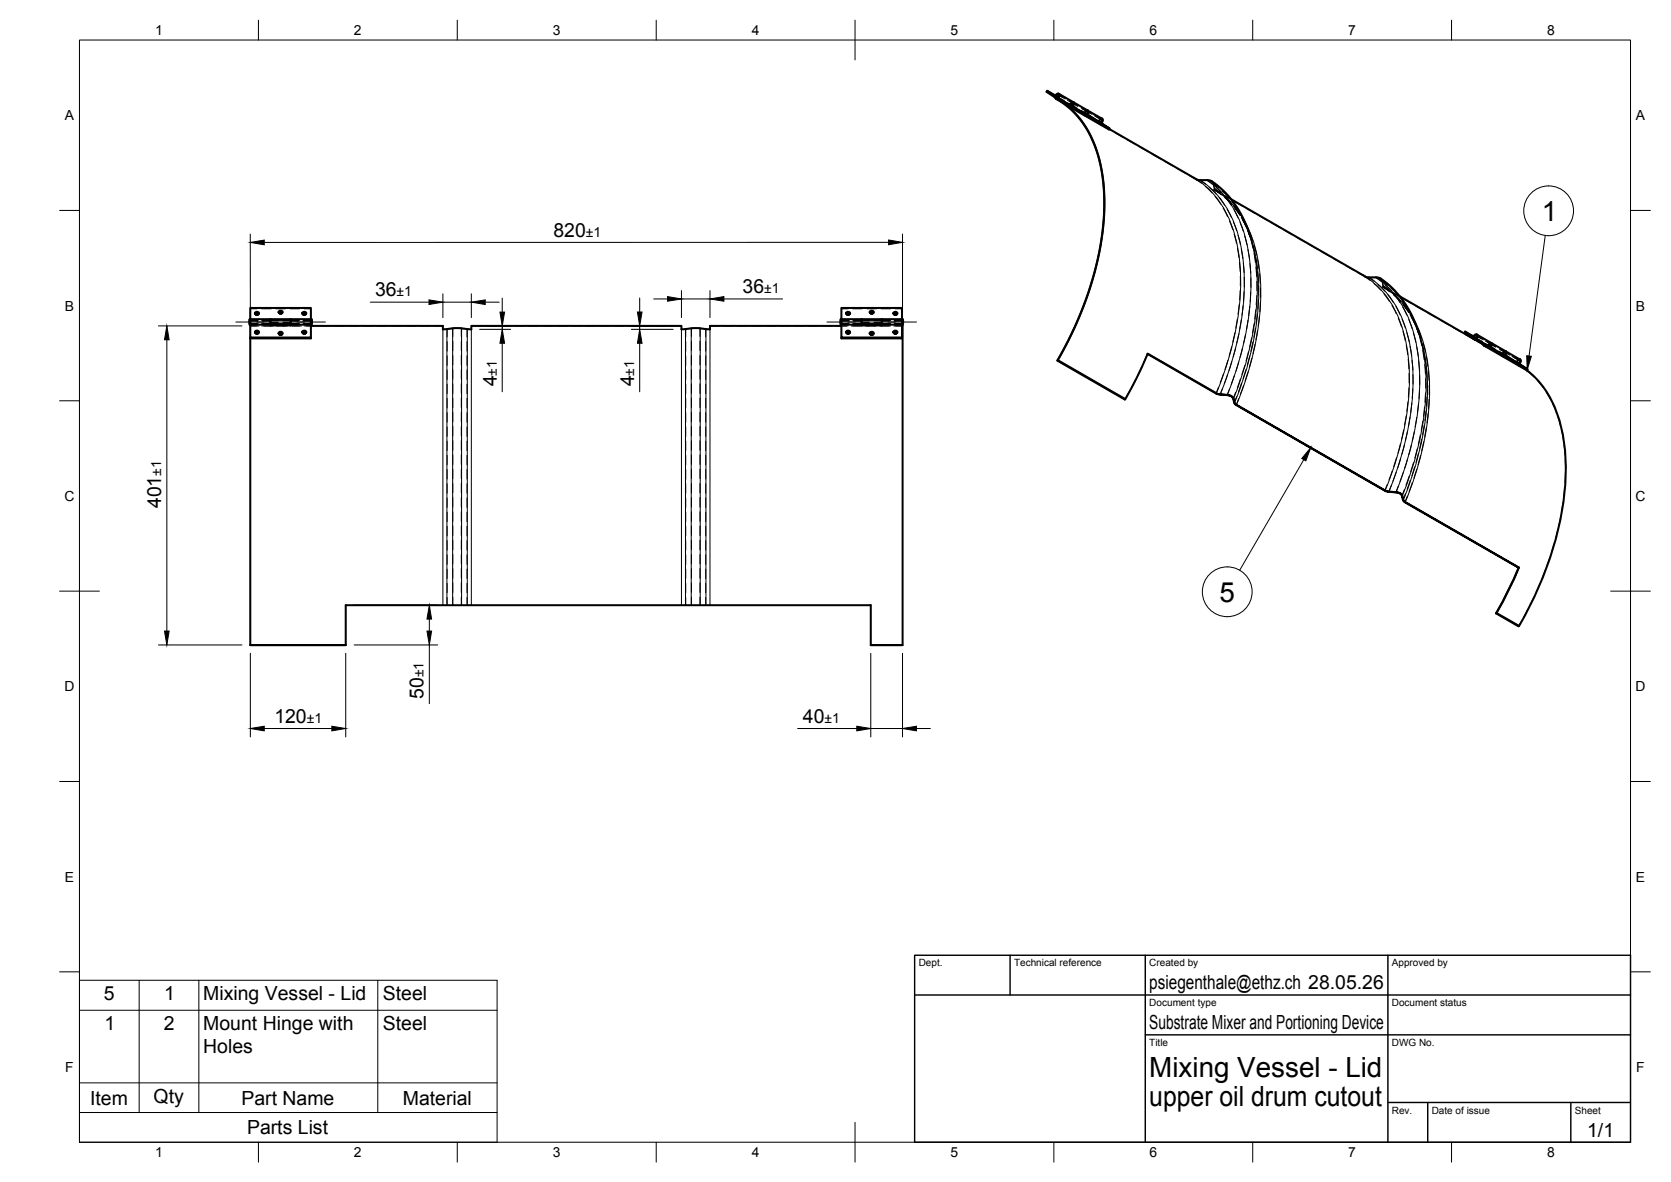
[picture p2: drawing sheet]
<svg xmlns="http://www.w3.org/2000/svg" width="420mm" height="297mm" viewBox="0 0 420 297" stroke-linecap="round" stroke-linejoin="round" font-family="sans-serif">
<g fill="none" stroke="#000" stroke-width=".25">
<path d="M20 10.1h390v276.9h-390zM65 5.1v5M115 5.1v5M165 5.1v5M215 5.1v10M265 5.1v5M315 5.1v5M365 5.1v5M263.1 23.1l1.8 1v-.3M264.9 24.2l.7 .4zM265 24l.6 .4zM265.3 24.5l1.2 .7"/>
<path d="M265.3 24.2h.1M265.4 24.2l1.3 .7M265.4 24.2l-.1 .1M265.4 24.1l.4 .3-.4-.3M265.4 24l2.3 1.3M265.8 24.8l1.3 .8M265.8 23.9a.28 .28 0 0 1 .4 .1 .28 .28 0 0 1-.2 .4 .27 .27 0 0 1-.4 0 .27 .27 0 0 1 .2-.4zM265.8 23.9a.34 .34 0 0 1 .4 .4 .34 .34 0 0 1-.5 .3l-.1-.3zM265.8 24.4l-.2 .2M266 24.7l2 1.2M266 25l1.9 1.2M266 25h.1"/>
<path d="M266 25l1.3 .7M266.3 23.6a.83 .83 0 0 0-.8 1.2M267 25.3l-1.3-.7 1.8 1M267 25.7l-1.1-.7 1.1 .7M267.4 24.6l-1.3-.7 1.8 1M267.6 25.8l2.7 1.6M267.7 25.5l1.3 .8M267.9 26.3l.7 .4zM268 26.2l.7 .4zM268 26.2l-.1 .1M268 25.9l3.1 1.8M268 26.3l2.1 1.2"/>
<path d="M268.1 25.9l-.1 .3M268.1 26l.7 .4zM268.1 26.2l2.3 1.3M268.4 25.2l1.3 .7M268.5 26.2l2.1 1.2-1.3-.8M268.7 26.6l-.1 .1M268.7 25.9l2.1 1.2M268.9 26.4l.7 .4zM268.9 25.5l2.1 1.2M268.9 26.4l-.2 .2M268.9 26.1l.9 .6zM268.9 26.1v.3"/>
<path d="M269 26.3h.1M269 26.3l-.2 .2M269 26.3l.6 .4zM269 26.7a.34 .34 0 0 0 .3 .2 .34 .34 0 0 0 .4-.2M269 26.3l.4-.5 .5-.1a.73 .73 0 0 0-.8 .4 .73 .73 0 0 0 .2 .8l.3 .1M269 26.3l1.3 .8M269.1 26.9l1.3 .7M269.4 26a.28 .28 0 0 1 .4 .1 .28 .28 0 0 1-.2 .4 .27 .27 0 0 1-.4 0 .27 .27 0 0 1 .1-.4zM269.5 26a.35 .35 0 0 1 .3 .4 .35 .35 0 0 1-.5 .2l-.1-.3zM269.6 27l1.2 .8M269.6 26.7v.1M269.7 26.8l-.1 .2"/>
<path d="M269.8 26.7h-.2M271.1 28.1l2.1 1.1M271.3 28l1.3 .7M271.3 27.7l1.3 .7 .4-.6 .4-.1a.72 .72 0 0 0-.7 .5 .72 .72 0 0 0 .2 .8h.1M271.4 28.1l2.1 1.2M271.4 28.2l2.6 1.5M271.8 27.7l4.3 2.7M271.9 28.4l1.3 .7M272.4 28.8l.6 .5zM272.4 28.8l.7 .4zM272.4 28.8h.1M272.5 28.5l-.1 .3"/>
<path d="M272.5 28.6l.7 .4zM272.6 28.3v.1M272.6 28.3l1.2 .8M272.6 28.3l-.2 .3M272.6 28.7a.34 .34 0 0 0 .3 .3 .34 .34 0 0 0 .3-.2M272.6 28.7l-.2-.1 1.3 .7M272.9 28.7l1.3 .7M272.9 28.1a.27 .27 0 0 1 .5 0 .27 .27 0 0 1-.2 .4 .28 .28 0 0 1-.4 .1 .28 .28 0 0 1 .1-.5zM273 29l1.3 .7M273 29l.2 .1M273.3 29l.7 .4zM273.3 28.8l-.1 .3"/>
<path d="M273.3 28.7l.9 .5zM273.3 28.7l-.3 .6M273.4 28.9l.6 .4zM273.7 29.1l-2.1-1.2 2.3 1.4M273.9 29.3l2.1 1.4-1.3-.8M274.1 28.5l-2.1-1.2 2.6 1.4M274.1 29l-.2 .3M274.2 29.8l2.1 1.2M274.2 29.2l-.2 .2M274.5 29.9l4.3 2.6M274.7 29.7l1.8 1.1-.1 .3M274.9 29.7l1.2 .7"/>
<path d="M275 30.3l1.3 .7M275.1 29l1.8 1.1M275.3 30.3l1.3 .7a.5 .5 0 0 1-.5-.4 .5 .5 0 0 1 .3-.5l.6-.3a.74 .74 0 0 0-.7 .4 .74 .74 0 0 0 .2 .9l.3-.2M276.1 30.4l-.1 .3M276.3 31l.1 .1M276.4 31.1l.7 .4zM276.4 31l.7 .4zM276.4 31v.1M276.5 30.9l.7 .4zM276.6 30.1a.29 .29 0 0 1 .4 .2 .29 .29 0 0 1-.2 .4 .28 .28 0 0 1-.5-.1 .28 .28 0 0 1 .3-.4zM276.6 30.1a.34 .34 0 0 1 .4 .4 .34 .34 0 0 1-.5 .3l-.1-.2zM277.1 31.4v.1"/>
<path d="M277.1 29.9a.74 .74 0 0 0-.7 .4 .74 .74 0 0 0 .2 .8l.3-.2M277.2 31.3l-.1 .2M277.3 31.6l2.1 1.2M277.3 31.3h-.1M277.6 31.7l1.3 .7M280.4 33.4l2.1 1.2M283.5 35.2l2.1 1.2M286.6 37l2.1 1.1M289.7 38.8l2.1 1.1M15 52.9h5M62.9 58.8v21M226.9 58.8v21"/>
<path d="M292.8 40.5l2.1 1.2M295.9 42.3l2.1 1.2M299 44.1l1.1 .7M300.2 44.7l-.1 .1a21.1 21.1 0 0 1 9.8 12.5 50.8 50.8 0 0 1 .5 27.1 84.9 84.9 0 0 1-4.5 14.4M301.8 45.3l1.3 1M301.8 45.3a24.7 24.7 0 0 1 10.2 16.5 62.4 62.4 0 0 1-3 31.4l-2.2 5.9M302.1 46.1l-1.4-1 .7 .2h2.4l.7 .2 .5 .6 .4 1.5 .5 .4M303 46.8l1.7 1.7M303.5 45.3l1.4 1M303.6 45.3a25.3 25.3 0 0 1 10.1 16.6 63.1 63.1 0 0 1-3 31.5l-2.1 5.8M304 47.1l1.8 1.6M304.6 45.6l1.1 .8"/>
<path d="M304.7 45.6l.4 .6M305 46.2l1.4 1M305.1 46.2l1.4 1M305.1 46.2l.3 1.2M305.2 47.7l2 1.3M305.3 47.6l1 .7M305.3 47.6l1.6 .9M305.3 47.6l.6 .4M305.3 47.4l1.4 1M305.4 47.4l1.5 1M305.4 47.4l.5 .6M305.5 49.4l1.4 1.9"/>
<path d="M305.8 48l1.2 .9M305.8 47.1l1.7 1.7M305.8 47.9l1.3 .9M305.9 48l2.2 1.6M306.5 49.6l1.4 2M306.6 47.2l1.8 1.6M307.3 48l1.7 1.7M307.4 48.9l2 1.2M307.4 48l1.7 1.7M307.6 52.3l1.1 2.1M307.6 49.1l1.7 1.7M307.8 49.1l1.7 1.7"/>
<path d="M307.9 49.6l1.7 1.7M307.9 49.1l1.7 1M308 49.6l1.7 1.7M308.1 49.7l1.7 1.7M308.3 49.7l1.3 2M308.5 52.6l1.1 2.1M309 50.4l1.6 1.8M309.1 55.5l.9 2.2M309.1 49.7l1.5 1.9M309.8 50.6l1.3 1.9M309.9 50.6l1.4 1.9M310.1 51.7l1.4 1.9"/>
<path d="M310.1 55.8l.9 2.2M310.2 51.7l1.4 1.9M310.2 52.7l1.1 2.1M310.3 58.9l.6 2.3M310.4 52.2l1.4 1.9M310.5 50.7l2 1.2M310.5 52.2l1.4 1.9M310.6 52.3l1.4 1.9M311.2 52.6l1.2 2.1M311.3 59.1l.6 2.4M311.4 53.1l1.5 2.4M311.7 53.5l1.1 2.2"/>
<path d="M311.8 55.9l.8 2.2M311.9 53.5l1 2.2M312.1 54.6l1.1 2.1M312.2 54.7l1.1 2.1 .8 2.2M312.4 55.1l1 2.2M312.5 55.1l1 2.1M312.6 55.2l1.1 2.1M312.9 55.8l1.4 3.7-.4-1.1M312.9 55.5a39.9 39.9 0 0 1 3.9 22.7 78.9 78.9 0 0 1-5.9 23.5M313 59.3l.5 2.3M313.4 56.7a46.9 46.9 0 0 1 1.9 25.2 84.1 84.1 0 0 1-5.1 18.2M313.6 52.5l2 1.2"/>
<path d="M313.7 57.8l.8 2.3M313.8 57.9l.6 1.6M314 58.3l.4 1.2M314.2 58.4l.8 2.2M314.4 59.5a52.1 52.1 0 0 1 .4 28l-1.8 6.8-2.6 6.9M316.7 54.3l2 1.1M319.7 56l2.1 1.2M322.9 57.8l2 1.2M325.9 59.6l2.1 1.2M388.5 59.2l-4 30.3M410 52.9h5M62.9 77.6h1.7"/>
<path d="M64.2 78.9a.38 .38 0 0 0 .4 .4 .38 .38 0 0 0 .4-.4M64.2 78.9v.1M64.8 79.1h-.3M64.8 79.1h-.1M65 78.9v.1M65.8 77.6h2.4M69.4 77.6h2.3M70.2 78.7v-.1a.38 .38 0 0 0 .3 .3 .38 .38 0 0 0 .4-.3v.1M70.4 78.8h.3M72.9 77.6h2.4M76.1 78.9a.38 .38 0 0 0 .4 .4 .38 .38 0 0 0 .4-.4M76.1 78.9v.1"/>
<path d="M76.5 77.6h1.7M76.6 79.1h-.3M76.7 79.1h-.1M76.9 78.9v.1M93.1 75.9h14.8M111.4 73.8v6M111.4 75.9h7.1M118.5 73.8v6M122 75.9h3.5M126.3 74.9v3.5M160.8 74.9v3.5M164.4 75.1h3.5"/>
<path d="M171.3 73v6.8M171.3 75.1h7.2M178.5 73v6.8M182 75.1h14.8M211.6 77.6h1.6M212.9 78.9a.38 .38 0 0 0 .3 .4 .38 .38 0 0 0 .4-.4M212.9 78.9v.1M213 79.1h.1M213.1 79.1h.3M213.6 78.9v.1M214.4 77.6h2.4M218 77.6h2.4"/>
<path d="M218.8 78.7v-.1a.38 .38 0 0 0 .4 .3 .38 .38 0 0 0 .4-.3v.1M219 78.8h.4M221.6 77.6h2.3M223.4 60.9h-157M224.7 78.9a.38 .38 0 0 0 .4 .4 .38 .38 0 0 0 .4-.4M224.7 78.9v.1M224.9 79.1h.1M225 79.1h.3M225.1 77.6h1.7M225.5 78.9v.1M311.1 62.3l.4 2.4M311.6 76.6l-.3 2.3"/>
<path d="M311.7 65.9l.1 2.3M311.8 73l-.1 2.4M311.9 69.5v2.3M312.1 62.6l.4 2.4M312.6 76.9l-.3 2.3M312.6 66.2l.2 2.3M312.8 73.3l-.1 2.4M312.8 69.7v2.4M313.8 62.7l.4 2.4M314.2 77l-.2 2.3M314.3 66.3l.2 2.3M314.5 73.4l-.2 2.4"/>
<path d="M314.5 60.1l.6 2.3M314.5 69.8v2.4M314.9 61.2l.5 2.3M315.3 63.6l.4 2.4M315.4 61.8l.6 2.3M315.7 64.7l.3 2.3M315.8 77.8l-.3 2.4M315.8 67.1l.2 2.4M316 74.3l-.1 2.4M316 70.7v2.4M316.1 78.9l-.3 2.4M316.2 68.2l.2 2.4"/>
<path d="M316.2 65.3l.4 2.3M316.4 75.3l-.2 2.4M316.4 71.8v2.4M316.7 79.5l-.3 2.4M316.7 68.8l.2 2.4M316.9 75.9l-.1 2.4M316.9 72.4v2.3M329 61.4l2.1 1.2M332.1 63.2l2.1 1.2M335.2 65l2.1 1.2M338.3 66.7l2.1 1.2M341.4 68.5l1.2 .7"/>
<path d="M342.6 69.1l1.9 1.4M343.2 69.5l.7 .3h2.5l.6 .2 .5 .6 .3 1.5 1.8 1.3M343.3 69.5a24.5 24.5 0 0 1 10.2 16.4 62.1 62.1 0 0 1-3 31.5l-2.2 5.8M344.2 69.8l1.3 .9M344.2 69.7a24.7 24.7 0 0 1 10.2 16.5 62.4 62.4 0 0 1-3 31.4l-2.2 5.9M345.5 71.3l1.7 1.6M345.9 69.8l1.4 1M346 69.7a25.3 25.3 0 0 1 10.1 16.7 63.1 63.1 0 0 1-2.9 31.4l-2.2 5.9M346.5 71.5l1.7 1.7M347 70l1.1 .8M347.1 70l.5 .6M347.5 70.6l1.3 1.1"/>
<path d="M347.6 70.6l1.4 1M347.6 70.6l.2 1.2M347.6 72.1l1.2 .6M347.7 72l.6 .4M347.7 72l1.6 1M347.7 71.8l1.4 1M347.8 71.8l1.5 1M347.8 71.8l.5 .6M348 73.8l1.4 1.9M348.2 72.4l1.2 .9M348.2 71.6l1.7 1.6M348.3 72.4l1.2 .8"/>
<path d="M348.3 72.4l2.3 1.7M349 74.1l1.4 1.9M349.1 71.6l1.7 1.6M349.8 72.4l1.6 1.7M349.8 73.3l2.1 1.2M349.9 72.4l1.6 1.7M350 76.7l1.1 2.2M350 73.5l1.7 1.7M350.2 73.6l1.7 1.7M350.4 74l1.6 1.7M350.4 73.6l1.6 .9M350.5 74l1.7 1.7"/>
<path d="M350.5 74.2l1.7 1.6M350.7 74.1l1.3 2M351 77l1.1 2.1M351.5 74.9l1.6 1.7M351.6 79.9l.8 2.3M351.6 74.1l1.4 1.9M352.2 75l1.4 1.9M352.3 75l1.4 1.9M352.5 76.1l1.4 1.9M352.7 76.1l1.4 2M352.7 77.1l1.1 2.1M352.8 76.6l1.4 2"/>
<path d="M352.9 75.1l2 1.2M352.9 76.6l1.4 1.9M353 76.7l1.4 1.9M353.7 77l1.1 2.1M353.8 77.6a32.5 32.5 0 0 1 5.6 18.6 72.9 72.9 0 0 1-6 30M354.2 78l1.1 2.1M354.3 78l1.1 2.1M354.5 79l1.1 2.2M354.7 79.1l1.1 2.1M354.8 79.6l1.1 2.1M354.9 79.6l1.1 2.1M355 79.7l1.2 2.1"/>
<path d="M356 76.9l2 1.2M359.1 78.7l2 1.2M39.8 81.9h21M42 85.4v73.2M59.3 80.9h22.5M62.9 80.5h2M62.9 81.3h2M62.9 81.6h2M62.9 80.7h2M64.2 83.5v.2M64.2 83.6l.3 .3h.4l.1-.3M64.2 83.6l.1 .3 .3 .1 .3-.1 .1-.3"/>
<path d="M64.2 83.6a.39 .39 0 0 0 .4 .4 .39 .39 0 0 0 .4-.4M65 83.5v.2M65.1 81.9h-2.2v3.1M65.8 81.9h10M65.8 80.5h9.5M65.8 81.3h9.5M66.1 81.6h1.9M66.1 80.7h1.9M68 81.7v.2M68 80.6h2M68 81h2M70.1 83.8v.2"/>
<path d="M70.2 83.9l.2 .4 .5-.2 .1-.2M70.2 83.9a.38 .38 0 0 0 .3 .4 .38 .38 0 0 0 .4-.4v.2l-.3 .2-.3-.1zM71 83.8v.2M71.1 80.6h2M71.1 81h2M73.1 81.6h1.9M73.1 81.7v.2M73.1 80.7h1.9M76.1 83.6l.3 .3h.4l.1-.3M76.1 83.5v.2M76.1 83.6v.2l.4 .2 .3-.1 .1-.3M76.1 83.6a.38 .38 0 0 0 .4 .4 .38 .38 0 0 0 .4-.4"/>
<path d="M76.2 80.5h2M76.2 81.3h2M76.2 81.6h2M76.2 80.7h2M76.5 81.9h2.9M76.9 83.5v.2M80.6 81.9h2.4M84.2 81.9h2.4M87.7 81.9h2.4M91.3 81.9h2.4M94.9 81.9h2.4M98.4 81.9h2.4"/>
<path d="M102 81.9h2.4M105.6 81.9h2.4M109.2 81.9h2.2M112.4 84.7v-2v69.4v-2M112.4 96.6v2.3M112.4 93v2.4M112.4 89.4v2.4M112.4 85.8v2.4M113.9 84.6l-.1-2.1v69.6l.1-2M113.9 96.5v2.4M113.9 92.9v2.4M113.9 89.3v2.4"/>
<path d="M113.9 85.8v2.3M116 96.5v2.4M116 92.9v2.4M116 89.3v2.4M116 85.8v2.3M116 82.5v2.1M116.1 82.5v69.6M117.4 96.6v2.3M117.4 93v2.4M117.4 89.4v2.4M117.4 85.8v2.4M117.4 82.7v2"/>
<path d="M117.5 82.7v69.4M118.5 81.9h9.9M120.6 82.8h7.8M126.3 81.9v.9M126.3 86.3v12.2M129.5 81.9h2.3M133 81.9h2.4M136.6 81.9h2.4M140.2 81.9h2.4M143.7 81.9h2.4M147.3 81.9h2.4M150.9 81.9h2.4"/>
<path d="M154.5 81.9h2.3M158 81.9h13.3M158.7 82.8h10.5M160.8 81.9v.9M160.8 86.3v12.2M172.4 82.7v69.4M172.4 96.6v2.3M172.4 93v2.4M172.4 89.4v2.4M172.4 85.8v2.4M172.4 82.7v2M173.8 82.5v69.6"/>
<path d="M173.9 96.5v2.4M173.9 92.9v2.4M173.9 89.3v2.4M173.9 85.8v2.3M173.9 82.5v2.1M176 96.5v2.4M176 92.9v2.4M176 89.3v2.4M176 85.8v2.3M176 82.5v2.1M176.1 82.5v69.6M177.4 96.6v2.3"/>
<path d="M177.4 93v2.4M177.4 89.4v2.4M177.4 85.8v2.4M177.4 82.7v2M177.5 82.7v69.4M178.5 81.9h2.2M181.9 81.9h2.4M185.5 81.9h2.3M189 81.9h2.4M192.6 81.9h2.4M196.2 81.9h2.4M199.7 81.9h2.4"/>
<path d="M203.3 81.9h2.4M206.9 81.9h2.4M207.9 80.9h22.5M211.6 80.5h1.9M211.6 81.3h1.9M211.6 81.6h1.9M211.6 80.7h1.9M212.8 83.5v.2M212.9 83.6l.2 .3h.4l.1-.3M212.9 83.6a.38 .38 0 0 0 .3 .4 .38 .38 0 0 0 .4-.4v.2l-.3 .2-.4-.1zM213.2 81.9h-2.7M213.6 83.5v.2"/>
<path d="M214.4 80.5h9.5M214.4 81.3h9.5M214.7 81.6h1.9M214.7 80.7h1.9M216.6 81.7v.2M216.6 80.6h2M216.6 81h2M218.8 83.9l.3 .4 .4-.2 .1-.2M218.8 83.8v.2M218.8 83.9a.38 .38 0 0 0 .4 .4 .38 .38 0 0 0 .4-.4v.2l-.4 .2-.3-.1zM219.6 83.8v.2M219.8 80.6h1.9"/>
<path d="M219.8 81h1.9M221.7 81.6h2M221.7 81.7v.2M221.7 80.7h2M223.9 81.9h-9.9M224.7 83.6l.3 .3h.4l.1-.3M224.7 83.6a.39 .39 0 0 0 .4 .4 .39 .39 0 0 0 .4-.4M224.7 83.5v.2M224.7 83.6l.1 .3 .3 .1 .3-.1 .1-.3M224.7 81.9h2.2M224.9 80.5h1.9M224.9 81.3h1.9"/>
<path d="M224.9 81.6h1.9M224.9 80.7h1.9M225.5 83.5v.2M283.9 98.5l-1.1 1.9M285.6 95.3l-1.1 2.1M287.1 92.1l-1 2.1M288.5 88.9l-.9 2.1M288.5 88.9h.1M288.6 88.9h-.1M306.4 97.3l-.6 1.6M307.4 97.6l-.6 1.6M307.6 93.9l-.8 2.3"/>
<path d="M308.6 94.2l-.8 2.3M308.7 90.6l-.7 2.2M309.2 97.7l-.7 1.6M309.7 87.1l-.6 2.3M309.7 90.8l-.7 2.3M310.4 94.4l-.8 2.2M310.5 83.6l-.5 2.4M310.7 87.4l-.6 2.3M310.7 98.6l-.6 1.6M311 99.6l-.7 1.6M311.1 80.1l-.4 2.4M311.5 91l-.7 2.2"/>
<path d="M311.5 83.9l-.5 2.3M311.9 95.2l-.8 2.3M312.1 80.4l-.4 2.3M312.2 96.3l-.8 2.2M312.4 87.5l-.6 2.3M312.7 96.9l-.8 2.2M313 91.8l-.7 2.3M313.2 84l-.5 2.3M313.3 92.9l-.7 2.3M313.8 80.5l-.4 2.4M313.8 93.5l-.7 2.2M313.9 88.4l-.6 2.3"/>
<path d="M314.2 89.4l-.6 2.3M314.7 84.9l-.5 2.3M314.7 90l-.6 2.3M315 86l-.5 2.3M315.3 81.4l-.4 2.3M315.6 86.6l-.6 2.3M315.7 82.4l-.4 2.4M316.2 83l-.4 2.4M352.6 80.2l.8 2.2M352.8 83.3l.5 2.3M353.6 86.8l.3 2.3M353.7 83.6l.6 2.3"/>
<path d="M354.1 90.3l.1 2.4M354.2 80.3l.8 2.3M354.3 97.5l-.2 2.3M354.3 93.9v2.4M354.6 87l.3 2.4M355 90.6l.2 2.4M355.2 97.7l-.1 2.4M355.3 94.2v2.3M355.3 80.2l1.5 3.8-.5-1.2M355.4 83.7l.6 2.3M355.7 81.2l.9 2.2M355.9 81.2a46.8 46.8 0 0 1 1.9 25.1 84.1 84.1 0 0 1-5.2 18.3"/>
<path d="M356.1 82.3l.8 2.2M356.2 87.2l.4 2.3M356.2 82.3l.7 1.7M356.4 82.8l.5 1.2M356.6 82.9l.9 2.2M356.7 90.7l.2 2.4M356.9 84a52.1 52.1 0 0 1 .4 27.9l-1.9 6.8-2.5 6.9M356.9 84.5l.6 2.4M356.9 97.8l-.1 2.4M356.9 94.3l.1 2.3M357.3 85.6l.6 2.3M357.7 88l.4 2.4"/>
<path d="M357.8 86.2l.6 2.3M358.1 89.1l.4 2.3M358.2 91.6l.2 2.3M358.4 98.7l-.1 2.4M358.5 95.1v2.4M358.6 92.6l.2 2.4M358.6 89.7l.4 2.3M358.8 99.8l-.2 2.3M358.8 96.2v2.4M359.1 93.2l.2 2.4M359.4 96.8v2.4M362.2 80.5l2 1.2"/>
<path d="M365.3 82.3l2 1.1M368.3 83.6l1.7 1M368.4 84l2 1.2M370 84.7l.7 .4zM370.1 84.4l-.1 .3M370.1 84.6l.6 .3zM370.4 85.1l.4 .2M370.4 85l1.2 .8M370.4 84.7h.1M370.5 84.6l.4 .3zM370.5 84.7l1.3 .8M370.5 84.7l-.1 .1"/>
<path d="M370.5 84.5l2.3 1.4M370.5 85.3l1.4 .8M370.8 85.1l2.3 1.3M370.9 84.5a.27 .27 0 0 1 .4 0 .27 .27 0 0 1-.2 .4 .26 .26 0 0 1-.4 .1 .26 .26 0 0 1 .1-.4zM370.9 84.5a.27 .27 0 0 1 .4 .1 .27 .27 0 0 1-.2 .3 .27 .27 0 0 1-.4 0 .27 .27 0 0 1 .2-.4zM370.9 84.9l-.2 .2M371.4 84.1a.74 .74 0 0 0-.8 .4 .74 .74 0 0 0 .2 .9l2.1 1.1M371.5 85.8l2 1.2M372.5 85.1l-1.3-.7 1.8 1M372.7 86.3l2.7 1.6M372.8 86l1.3 .8M373 86.7l2.5 1.4"/>
<path d="M373 86.7l-1.9-1.2 1.9 1.2M373.1 86.8l.6 .4zM373.1 86.7l.7 .5zM373.1 86.7l.7 .4zM373.1 86.7v.1M373.1 86.4l2.6 1.5-2.1-1.2M373.1 86.4v.3M373.2 86.6l.7 .4zM373.2 86.7l1.3 .7M373.5 85.7l2.6 1.5-2.1-1.2M373.8 87.1l-.1 .1M373.8 86.5l2.1 1.2"/>
<path d="M373.9 87.1l2.1 1.2M374 87l.6 .4zM374 86.6l.9 .6zM374 87l-.2 .2M374 86.6l.1 .2M374.1 86.8l.6 .4zM374.1 86.8h.1M374.1 86.8l-.2 .2M374.1 86.8l-.1 .2M374.1 87.2a.34 .34 0 0 0 .3 .3 .34 .34 0 0 0 .4-.2M374.1 86.8l.4-.5 .4-.1a.73 .73 0 0 0-.7 .4 .73 .73 0 0 0 .2 .8h.1M374.1 86.8l1.3 .8"/>
<path d="M374.2 87l2 1.2M374.5 87.4l.2 .2M374.5 86.5a.3 .3 0 0 1 .5 .2 .3 .3 0 0 1-.3 .4 .29 .29 0 0 1-.5-.2 .29 .29 0 0 1 .3-.4zM374.5 86.5a.3 .3 0 0 1 .5 .2 .3 .3 0 0 1-.4 .4 .3 .3 0 0 1-.4-.2 .3 .3 0 0 1 .3-.4zM374.5 87.6l2.1 1.2M374.7 87.6l1.2 .7M374.8 87.3l-.1 .3M374.9 87.2l-.3 .2M376.4 88.5l1.9 1.1M376.4 88.2l1.3 .7 .4-.5 .4-.1a.74 .74 0 0 0-.7 .4 .74 .74 0 0 0 .2 .8h.1M376.6 88.7l2.5 1.5M376.9 88.3l4.4 2.6"/>
<path d="M377 88.9l2.1 1.2M377.1 87.8l2.1 1.2M377.5 89.4l.6 .4zM377.5 89.3l.7 .4zM377.6 89l-.1 .4M377.6 89.1l.7 .4zM377.7 88.9l1.2 .7M377.7 89.4l2 1.2M377.7 88.9h.1M377.7 88.9l-.2 .2M378 89.2l-1.3-.7 2.6 1.4M378.1 89.5l1.2 .7"/>
<path d="M378.1 89.5l.2 .1M378.1 88.6a.28 .28 0 0 1 .4 .1 .28 .28 0 0 1-.2 .4 .27 .27 0 0 1-.4 0 .27 .27 0 0 1 .2-.4zM378.2 89.7l-.1 .1M378.4 89.3a.48 .48 0 0 1-.5 .2 .48 .48 0 0 1-.4-.4l1.3 .8M378.4 88.5l1.3 .8M378.4 89.5l.7 .4zM378.4 89.4l-.1 .2M378.5 89.2l.8 .5zM378.5 89.2l-.3 .5M378.5 89.4l.6 .4zM379.2 89.5l-.2 .3 2.1 1.4-1.3-.7M379.3 89.7l-.2 .2"/>
<path d="M379.8 90.3l1.8 1.1-.2 .2-1.2-.8M380 90.2l1.3 .7M380.1 90.7l1.9 1M380.2 89.6l1.8 1M380.4 90.8l1.3 .8a.6 .6 0 0 1-.5-.6 .6 .6 0 0 1 .5-.6l.4-.1a.72 .72 0 0 0-.7 .4 .72 .72 0 0 0 .2 .9l.4-.2M380.7 91.2l1.3 .5M381.3 90.9l-.2 .3M381.5 91.6l.6 .5zM381.5 91.6l.7 .4zM381.5 91.6h.1M381.6 91.4l.7 .4zM381.6 90.7a.27 .27 0 0 1 .5 0 .27 .27 0 0 1-.1 .4 .28 .28 0 0 1-.5 .1 .28 .28 0 0 1 .1-.5z"/>
<path d="M381.7 90.7a.27 .27 0 0 1 .4 0 .27 .27 0 0 1-.2 .4 .28 .28 0 0 1-.5 0 .28 .28 0 0 1 .3-.4zM381.7 91.6l2.2 1.5M381.9 91.8l1.1 .7M382 91.7l1.9 1.4M382.2 92l-.1 .1M382.2 90.4a.74 .74 0 0 0-.7 .4 .74 .74 0 0 0 .2 .8l.3-.2M382.4 91.8l-.2 .2M383.9 93.2l1.8 1.5M386.5 95.6l1.5 1.9M388.7 98.5l1.2 2M15 100.7h5M112.4 118v2.4"/>
<path d="M112.4 114.4v2.4M112.4 110.9v2.3M112.4 107.3v2.4M112.4 103.7v2.4M112.4 100.1v2.4M113.9 117.9v2.4M113.9 114.3v2.4M113.9 110.8v2.3M113.9 107.2v2.4M113.9 103.6v2.4M113.9 100v2.4M116 117.9v2.4"/>
<path d="M116 114.3v2.4M116 110.8v2.3M116 107.2v2.4M116 103.6v2.4M116 100v2.4M117.4 118v2.4M117.4 114.4v2.4M117.4 110.9v2.3M117.4 107.3v2.4M117.4 103.7v2.4M117.4 100.1v2.4M172.4 118v2.4"/>
<path d="M172.4 114.4v2.4M172.4 110.9v2.3M172.4 107.3v2.4M172.4 103.7v2.4M172.4 100.1v2.4M173.9 117.9v2.4M173.9 114.3v2.4M173.9 110.8v2.3M173.9 107.2v2.4M173.9 103.6v2.4M173.9 100v2.4M176 117.9v2.4"/>
<path d="M176 114.3v2.4M176 110.8v2.3M176 107.2v2.4M176 103.6v2.4M176 100v2.4M177.4 118v2.4M177.4 114.4v2.4M177.4 110.9v2.3M177.4 107.3v2.4M177.4 103.7v2.4M177.4 100.1v2.4M311.4 100.2l-.6 1.6"/>
<path d="M327.8 115.5l-16.1 27.8M350.1 118.4l-.9 2.2M351.1 118.7l-.8 2.2M351.2 115l-.8 2.3M352.1 111.6l-.6 2.2M352.2 115.3l-.7 2.2M352.8 118.8l-.8 2.2M352.9 108.1l-.5 2.3M353.1 111.8l-.6 2.3M353.6 104.5l-.5 2.4M353.9 115.4l-.7 2.3M353.9 108.3l-.5 2.4"/>
<path d="M354 101l-.3 2.4M354.3 119.7l-.8 2.2M354.5 104.8l-.4 2.4M354.8 111.9l-.6 2.3M355 101.3l-.3 2.4M355.4 116.3l-.7 2.2M355.6 108.5l-.5 2.3M355.7 117.3l-.7 2.3M356.2 117.9l-.7 2.3M356.2 104.9l-.4 2.4M356.3 112.8l-.6 2.3M356.7 113.9l-.7 2.3"/>
<path d="M356.7 101.4l-.3 2.4M357.1 109.3l-.5 2.4M357.2 114.5l-.6 2.3M357.5 110.4l-.5 2.3M357.7 105.8l-.3 2.4M358 111l-.5 2.3M358.1 106.9l-.4 2.3M358.2 102.3l-.3 2.3M358.5 103.3l-.2 2.4M358.6 107.5l-.4 2.3M359.1 103.9l-.3 2.4M359.3 100.4l-.1 2.4"/>
<path d="M390.4 101.6l1 2.2M391.8 104.9l.6 2.3M392.7 108.3l.4 2.4M393.3 111.9l.2 2.3M393.6 115.4v2.4M393.6 119l-.1 2.4M410 100.7h5M112.4 139.4v2.4M112.4 135.9v2.3M112.4 132.3v2.4M112.4 128.7v2.4M112.4 125.1v2.4"/>
<path d="M112.4 121.6v2.4M113.9 139.3v2.4M113.9 135.8v2.3M113.9 132.2v2.4M113.9 128.6v2.4M113.9 125v2.4M113.9 121.5v2.4M116 139.3v2.4M116 135.8v2.3M116 132.2v2.4M116 128.6v2.4M116 125v2.4"/>
<path d="M116 121.5v2.4M117.4 139.4v2.4M117.4 135.9v2.3M117.4 132.3v2.4M117.4 128.7v2.4M117.4 125.1v2.4M117.4 121.6v2.4M172.4 139.4v2.4M172.4 135.9v2.3M172.4 132.3v2.4M172.4 128.7v2.4M172.4 125.1v2.4"/>
<path d="M172.4 121.6v2.4M173.9 139.3v2.4M173.9 135.8v2.3M173.9 132.2v2.4M173.9 128.6v2.4M173.9 125v2.4M173.9 121.5v2.4M176 139.3v2.4M176 135.8v2.3M176 132.2v2.4M176 128.6v2.4M176 125v2.4"/>
<path d="M176 121.5v2.4M177.4 139.4v2.4M177.4 135.9v2.3M177.4 132.3v2.4M177.4 128.7v2.4M177.4 125.1v2.4M177.4 121.6v2.4M348.8 121.7l-.6 1.6M349.8 122l-.6 1.6M351.6 122.2l-.6 1.5M353.1 123l-.6 1.6M353.4 124.1l-.6 1.5"/>
<path d="M353.9 124.7l-.6 1.5M354.6 120.7l-.8 2.2M355.1 121.3l-.8 2.2M389.7 140l-.8 2.2M390.8 136.6l-.7 2.3M391.7 133.1l-.6 2.3M392.5 129.6l-.5 2.4M393 126.1l-.3 2.4M393.4 122.6l-.2 2.3M15 148.6h10M89 152.1h21M107.9 155.6v3"/>
<path d="M111.4 152.1v-69.3l3-.3 4.1 .3v69.3M112.4 146.6v2.4M112.4 143v2.4M113.9 146.5v2.4M113.9 142.9v2.4M116 150.1v2M116 146.5v2.4M116 142.9v2.4M117.4 150.1v2M117.4 146.6v2.4M117.4 143v2.4M171.3 152.1v-69.3l3.1-.3 4.1 .3v69.3"/>
<path d="M172.4 150.1v2M172.4 146.6v2.4M172.4 143v2.4M173.9 150.1v2M173.9 146.5v2.4M173.9 142.9v2.4M176 150.1v2M176 146.5v2.4M176 142.9v2.4M177.4 150.1v2M177.4 146.6v2.4M177.4 143v2.4"/>
<path d="M382.5 156.3l-.7 1.1M384.2 153.1l-1.1 2.1M385.7 149.9l-1 2.2M387.2 146.7l-1 2.2M388.5 143.3l-.9 2.3M405 148.6h10M39.8 162.1h21M62.9 164.2v21M86.9 164.2v21M89 162.1h21M107.9 162.1v14.7M218.9 164.2v21"/>
<path d="M226.9 164.2v21M15 196.4h5M66.4 183.1h17M200.6 183.1h14.8M218.9 183.1h8M230.4 183.1h3.5M410 196.4h5M15 244.2h5M20 253.9h105M35 246.3v33.3M50 246.3v33.3M95 246.3v33.3"/>
<path d="M410 244.2h5M20 279.6h105M20 272.1h105M20 287v-40.7h105v40.7M65 287v5M115 287v5M165 287v5M215 282.1v9.9M265 287v5M315 287v5M365 287v5"/>
<circle cx="389.4" cy="53" r="6.3"/>
<circle cx="308.6" cy="148.7" r="6.3"/>
</g>
<g fill="none" stroke="#000" stroke-width=".51">
<path d="M263.3 22.8l-.2 .3 2.2 1.4M263.3 22.8l2.1 1.2M263.3 22.8l2 1.4M265.3 24.3l-.1 .2M265.4 24.1l-.5-.3 .5 .3M265.5 24.8h.1M265.5 24.8l.4 .2M265.6 24.8l13.2 7.7 .2-.2M265.6 23.7l.5-.2a.71 .71 0 0 1 .1 .9 .71 .71 0 0 1-.8 .3v-.5zM265.9 25a23.5 23.5 0 0 1 10.5 15.3 56.7 56.7 0 0 1-1.2 28.1 92.5 92.5 0 0 1-9.3 22.2M266 25h-.1M266.1 24.7l2.1 1.4 10.8 6.2-2.2-1.4"/>
<path d="M266.1 24.7l3.6 2M266.1 23.5l.2 .1M266.3 23.6l7.1 4.1M266.3 23.6a.82 .82 0 0 1-.7 1.2M266.3 23.6l.1 .4-.3 .6M267.9 26.2a25.8 25.8 0 0 1 9.2 16.8 64.7 64.7 0 0 1-4 32.3 92.6 92.6 0 0 1-7.1 15.2M268.1 25.9l.8 .5zM268.2 26.1l-.1 .2M269.7 26.7l3.6 2.1M269.9 25.6l.1 .5-.3 .6M272.5 28.5l.8 .5zM273.3 28.8l3.5 2.1"/>
<path d="M273.4 27.7l3.6 2.1M273.5 27.7l.1 .5-.3 .6M276.5 30.7l.8 .6zM277 29.8l.3 .5-.4 .6M277 29.8l.2 .5-.4 .6M278.9 32.4l21.9 12.7 .7 .2h2.4a12 12 0 0 1 5.1 4.1 28.2 28.2 0 0 1 5.4 10.1M309.6 50.1l33 19M64.2 78.5l.1-.1a.46 .46 0 0 1 .6 0 .46 .46 0 0 1 .2 .5l-.2 .2a.46 .46 0 0 1-.6 0 .46 .46 0 0 1-.1-.6zM64.2 78.9l.4-.2 .4 .2M64.4 79.1l-.1-.1a.31 .31 0 0 1 .1-.4 .31 .31 0 0 1 .4 .1 .31 .31 0 0 1 0 .4M70.1 78.3l.2-.2a.46 .46 0 0 1 .5 0 .46 .46 0 0 1 .2 .5l-.2 .2a.46 .46 0 0 1-.5 0 .46 .46 0 0 1-.2-.5zM70.2 78.6l.4-.2 .3 .2"/>
<path d="M70.4 78.8l-.1-.1a.31 .31 0 0 1 0-.4 .31 .31 0 0 1 .5 .1 .31 .31 0 0 1-.1 .4M76.1 78.5l.1-.1a.46 .46 0 0 1 .6 0 .46 .46 0 0 1 .2 .5l-.2 .2a.46 .46 0 0 1-.6 0 .46 .46 0 0 1-.1-.6zM76.1 78.9l.4-.2 .4 .2M76.3 79.1l-.1-.1a.31 .31 0 0 1 .1-.4 .31 .31 0 0 1 .4 .1 .31 .31 0 0 1 0 .4M212.8 78.5l.2-.1a.46 .46 0 0 1 .5 0 .46 .46 0 0 1 .2 .5l-.2 .2a.46 .46 0 0 1-.5 0 .46 .46 0 0 1-.2-.6zM212.9 78.9l.3-.2 .4 .2M213.1 79.1l-.2-.1a.31 .31 0 0 1 .1-.4 .31 .31 0 0 1 .5 .1 .31 .31 0 0 1-.1 .4M218.7 78.3l.2-.2a.46 .46 0 0 1 .6 0 .46 .46 0 0 1 .1 .5l-.1 .2a.46 .46 0 0 1-.6 0 .46 .46 0 0 1-.2-.5zM218.8 78.6l.4-.2 .4 .2M219 78.8l-.1-.1a.31 .31 0 0 1 .1-.4 .31 .31 0 0 1 .4 .1 .31 .31 0 0 1 0 .4M224.7 78.5l.2-.1a.46 .46 0 0 1 .5 0 .46 .46 0 0 1 .2 .5l-.2 .2a.46 .46 0 0 1-.5 0 .46 .46 0 0 1-.2-.6zM224.8 78.9l.3-.2 .4 .2"/>
<path d="M225 79.1l-.2-.1a.31 .31 0 0 1 .1-.4 .31 .31 0 0 1 .5 .1 .31 .31 0 0 1-.1 .4M342.7 69.1l.6 .4M343.2 69.5l1 .2h2.1a11.9 11.9 0 0 1 5.2 4.2 27.4 27.4 0 0 1 5.4 10.1M352 74.5l19.1 11-.2-.1M62.8 80.2l-.1 .7 .1 .7M62.8 80.2v1.4h.1M62.8 80.2h15.5M62.9 85v77.1M62.9 80.2v-2.8h15.3v4.2M62.9 80.2v4.6h15.3v-3.2M62.9 80.2v1.4h5.1M62.9 84.8v.2"/>
<path d="M64.2 83.3l.1-.2a.46 .46 0 0 1 .6 0 .46 .46 0 0 1 .2 .5l-.2 .2a.46 .46 0 0 1-.6 0 .46 .46 0 0 1-.1-.5zM64.2 83.6l.3-.2 .5 .2M64.2 83.6a.48 .48 0 0 1 .8 0M64.2 83.6l.4-.2 .4 .2M68 81.6l5.1 .1v-1.5v1.4h5.1M68 80.2v1.4M68 81.6h5.1M70.1 83.6l.2-.2a.46 .46 0 0 1 .5 0 .46 .46 0 0 1 .2 .5l-.2 .2a.46 .46 0 0 1-.5 0 .46 .46 0 0 1-.2-.5zM70.2 83.9a.48 .48 0 0 1 .7 0M70.2 83.8l.3-.1 .5 .2-.4-.2zM76.1 83.3l.1-.2a.46 .46 0 0 1 .6 0 .46 .46 0 0 1 .2 .5l-.2 .2a.46 .46 0 0 1-.6 0 .46 .46 0 0 1-.1-.5zM76.1 83.6l.3-.2 .5 .2"/>
<path d="M76.1 83.6a.48 .48 0 0 1 .8 0M76.1 83.6l.4-.2 .4 .2M78.2 81.9h33.2v.9l2.9-.3 4.2 .3v-.9h52.8v.9l3-.3 4.2 .3v-.9h33.1M78.2 84.8v.2h-15.3M78.3 80.2v1.4h-.1M78.3 80.2l.2 .7-.2 .7M211.4 80.2h15.5v1.4h-.1M211.4 80.2v1.4h.2M211.4 80.2l-.1 .7 .1 .7M211.6 80.2v-2.8h15.2v4.2M211.6 80.2v4.6h15.2v-3.2M211.6 80.2v1.4h5"/>
<path d="M211.6 84.8v.2h15.2v-.2M212.8 83.3l.2-.2a.46 .46 0 0 1 .5 0 .46 .46 0 0 1 .2 .5l-.2 .2a.46 .46 0 0 1-.5 0 .46 .46 0 0 1-.2-.5zM212.9 83.6l.2-.2 .5 .2M212.9 83.5l.5-.1 .2 .2-.3-.2-.4 .2zM216.6 81.6l5.1 .1v-1.5v1.4h5.1M216.6 80.2v1.4M216.6 81.6h5.1M218.7 83.6l.2-.2a.46 .46 0 0 1 .6 0 .46 .46 0 0 1 .1 .5l-.1 .2a.46 .46 0 0 1-.6 0 .46 .46 0 0 1-.2-.5zM218.8 83.9l.4-.2 .4 .2M218.9 83.8l.5-.1 .2 .2a.48 .48 0 0 0-.8 0zM224.7 83.3l.2-.2a.46 .46 0 0 1 .5 0 .46 .46 0 0 1 .2 .5l-.2 .2a.46 .46 0 0 1-.5 0 .46 .46 0 0 1-.2-.5zM224.7 83.5l.6-.1 .2 .2-.3-.2z"/>
<path d="M224.8 83.6l.3-.2 .4 .2M226.8 81.9h.1v80.2h-8M227 80.2l.1 .7-.1 .7M266 90.5l17 9.8M288.5 88.9l17.3 10 2.7 .4a1.65 1.65 0 0 1 1.6 .9l.3 1.2 .4 .4 37.4 21.5 .7 .3 2.1 .1a1.5 1.5 0 0 1 1.5 .9l.3 1.2 .5 .4 28.6 16.4-28.6-16.4-.4-.4-.3-1.2a1.66 1.66 0 0 0-1.6-.9l-2.7-.4-37.6-21.7-.5-1.4a1.71 1.71 0 0 0-1.6-1l-2.1-.1-.7-.3-17.2-9.9a86.3 86.3 0 0 1-5.8 11.5l-16.9-9.8 .1-.1M368.4 83.3l-.1 .3 2.1 1.4M368.4 83.3l2.1 1.2M368.4 83.3l2 1.4M370.1 84.4l.4 .2zM370.4 84.8l-.1 .2M370.4 85.1l.3-.8 .6-.3 .1 .7-.6 .6M370.9 85.4h.1"/>
<path d="M371.2 85.2l2.1 1.4 10.8 6.2-2.1-1.4M371.2 85.2l3.6 2.1M371.3 84.1h.1M371.4 84.1l10.7 6.2M371.4 84.1l.1 .7-.6 .6M371.4 84.1l.1 .5-.3 .6M373 86.7l.1 .2M373.1 86.4l.9 .6zM373.1 86.9l10.8 6.2 .2-.3M373.3 86.6l-.2 .3M374.8 87.3l3.6 2M375 86.2l.1 .4-.3 .6"/>
<path d="M377.6 89l.8 .5zM378.4 89.3l3.6 2.1M378.5 88.2l.2 .5-.3 .6M381.6 91.3l.8 .5zM382.1 90.3l.1 .1M382.1 90.3l.2 .5-.3 .6M382.2 90.4l.2 .4-.4 .6M383.9 93.1a25.3 25.3 0 0 1 8.9 15.5 60.9 60.9 0 0 1-2.3 29.3 93.8 93.8 0 0 1-8.5 19.4M376.2 154.1l5.6 3.3 .2-.1M376.2 154.1h.1l5.7 3.2M381.8 142.7l-2.9 6.3-2.7 5.1M381.9 142.6l-2.8 6.3-2.8 5.1"/>
<path d="M62.9 162.1h24M86.9 162.1v-10h132v10M226.9 162.1h-8"/>
<circle cx="64.6" cy="83.5" r=".35"/>
<circle cx="70.5" cy="83.8" r=".35"/>
<circle cx="76.5" cy="83.5" r=".35"/>
<circle cx="213.2" cy="83.5" r=".35"/>
<circle cx="219.1" cy="83.8" r=".35"/>
<circle cx="225.1" cy="83.5" r=".35"/>
</g>
<path d="M230 240.1h180v46.9h-180zM230 250h180M254 240.1v9.9M288 240.1v46.9M349 240.1v46.9M288 260.1h122M349 277.1h61M359 277.1v9.9M395 277.1v9.9" fill="none" stroke="#000" stroke-width=".36"/>
<g fill="#000" stroke="#000" stroke-width=".25">
<path d="M62.9 60.9l3.5-.6v1.2zM107.9 75.4l3.5 .5-3.5 .6zM118.5 75.9l3.5-.5v1.1zM125.7 78.4h1.2l-.6 3.5zM160.3 78.4h1.1l-.6 3.5zM167.9 74.5l3.4 .6-3.4 .6zM178.5 75.1l3.5-.6v1.2zM223.4 60.3l3.5 .6-3.5 .6zM42 81.9l.5 3.5h-1.1zM126.3 82.8l.6 3.5h-1.2zM160.8 82.8l.6 3.5h-1.1zM383.9 89.4l1.1 .1-1 3.4z"/>
<path d="M329.6 112.5l-1.3 3.3-1-.6zM41.4 158.6h1.1l-.5 3.5zM107.9 152.1l.6 3.5h-1.1zM107.4 158.6h1.1l-.6 3.5zM62.9 183.1l3.5-.6v1.2zM83.4 182.5l3.5 .6-3.5 .6zM215.4 182.5l3.5 .6-3.5 .6zM226.9 183.1l3.5-.6v1.2z"/>
</g>
<g font-size="7">
<text x="387.7" y="55.5">1</text>
<text x="306.6" y="151.2">5</text>
<text x="289" y="270.6">Mixing Vessel - Lid</text>
<text x="289" y="278.1">upper oil drum cutout</text>
</g>
<g font-size="4.9">
<text x="139.1" y="59.5">820</text>
<text x="94.3" y="74.5">36</text>
<text x="186.7" y="73.7">36</text>
<text x="124.9" y="97.1" transform="rotate(-90 124.9 97.1)">4</text>
<text x="159.4" y="97.1" transform="rotate(-90 159.4 97.1)">4</text>
<text x="40.5" y="127.7" transform="rotate(-90 40.5 127.7)">401</text>
<text x="106.5" y="175.6" transform="rotate(-90 106.5 175.6)">50</text>
<text x="69" y="181.6">120</text>
<text x="201.9" y="181.6">40</text>
<text x="26.1" y="251.3">5</text>
<text x="41.3" y="251.3">1</text>
<text x="51.1" y="251.3">Mixing Vessel - Lid</text>
<text x="96.3" y="251.4">Steel</text>
<text x="289" y="248.5">psiegenthale@ethz.ch 28.05.26</text>
<text x="26.3" y="258.8">1</text>
<text x="41.2" y="258.8">2</text>
<text x="51.1" y="258.9">Mount Hinge with</text>
<text x="96.3" y="258.9">Steel</text>
<text x="289" y="258.6">Substrate Mixer and Portioning Device</text>
<text x="51.1" y="264.7">Holes</text>
<text x="22.7" y="277.6">Item</text>
<text x="38.6" y="277.1">Qty</text>
<text x="60.7" y="277.6">Part Name</text>
<text x="101.3" y="277.6">Material</text>
<text x="62.1" y="285">Parts List</text>
<text x="399.1" y="285.7">1/1</text>
</g>
<g font-size="3.5">
<text x="39" y="8.8">1</text>
<text x="89" y="8.8">2</text>
<text x="139" y="8.8">3</text>
<text x="189" y="8.8">4</text>
<text x="239" y="8.8">5</text>
<text x="289" y="8.8">6</text>
<text x="339" y="8.8">7</text>
<text x="389" y="8.8">8</text>
<text x="16.3" y="30.2">A</text>
<text x="411.3" y="30.2">A</text>
<text x="147.3" y="59.5">±1</text>
<text x="99.7" y="74.5">±1</text>
<text x="192.2" y="73.7">±1</text>
<text x="16.3" y="78">B</text>
<text x="411.3" y="78">B</text>
<text x="124.9" y="94.4" transform="rotate(-90 124.9 94.4)">±1</text>
<text x="159.4" y="94.4" transform="rotate(-90 159.4 94.4)">±1</text>
<text x="40.5" y="119.6" transform="rotate(-90 40.5 119.6)">±1</text>
<text x="16.2" y="125.9">C</text>
<text x="411.2" y="125.9">C</text>
<text x="16.2" y="173.7">D</text>
<text x="106.5" y="170.2" transform="rotate(-90 106.5 170.2)">±1</text>
<text x="411.2" y="173.7">D</text>
<text x="77.2" y="181.6">±1</text>
<text x="207.3" y="181.6">±1</text>
<text x="16.3" y="221.6">E</text>
<text x="411.3" y="221.6">E</text>
<text x="16.4" y="269.4">F</text>
<text x="411.4" y="269.4">F</text>
<text x="39" y="290.8">1</text>
<text x="89" y="290.8">2</text>
<text x="139" y="290.8">3</text>
<text x="189" y="290.8">4</text>
<text x="239" y="290.8">5</text>
<text x="289" y="290.8">6</text>
<text x="339" y="290.8">7</text>
<text x="389" y="290.8">8</text>
</g>
<g font-size="2.5">
<text x="231" y="242.9">Dept.</text>
<text x="255" y="242.9">Technical reference</text>
<text x="289" y="242.9">Created by</text>
<text x="350" y="242.9">Approved by</text>
<text x="289" y="252.8">Document type</text>
<text x="350" y="252.8">Document status</text>
<text x="289" y="262.9">Title</text>
<text x="350" y="262.9">DWG No.</text>
<text x="350" y="279.9">Rev.</text>
<text x="360" y="279.9">Date of issue</text>
<text x="396" y="279.9">Sheet</text>
</g>
</svg>
